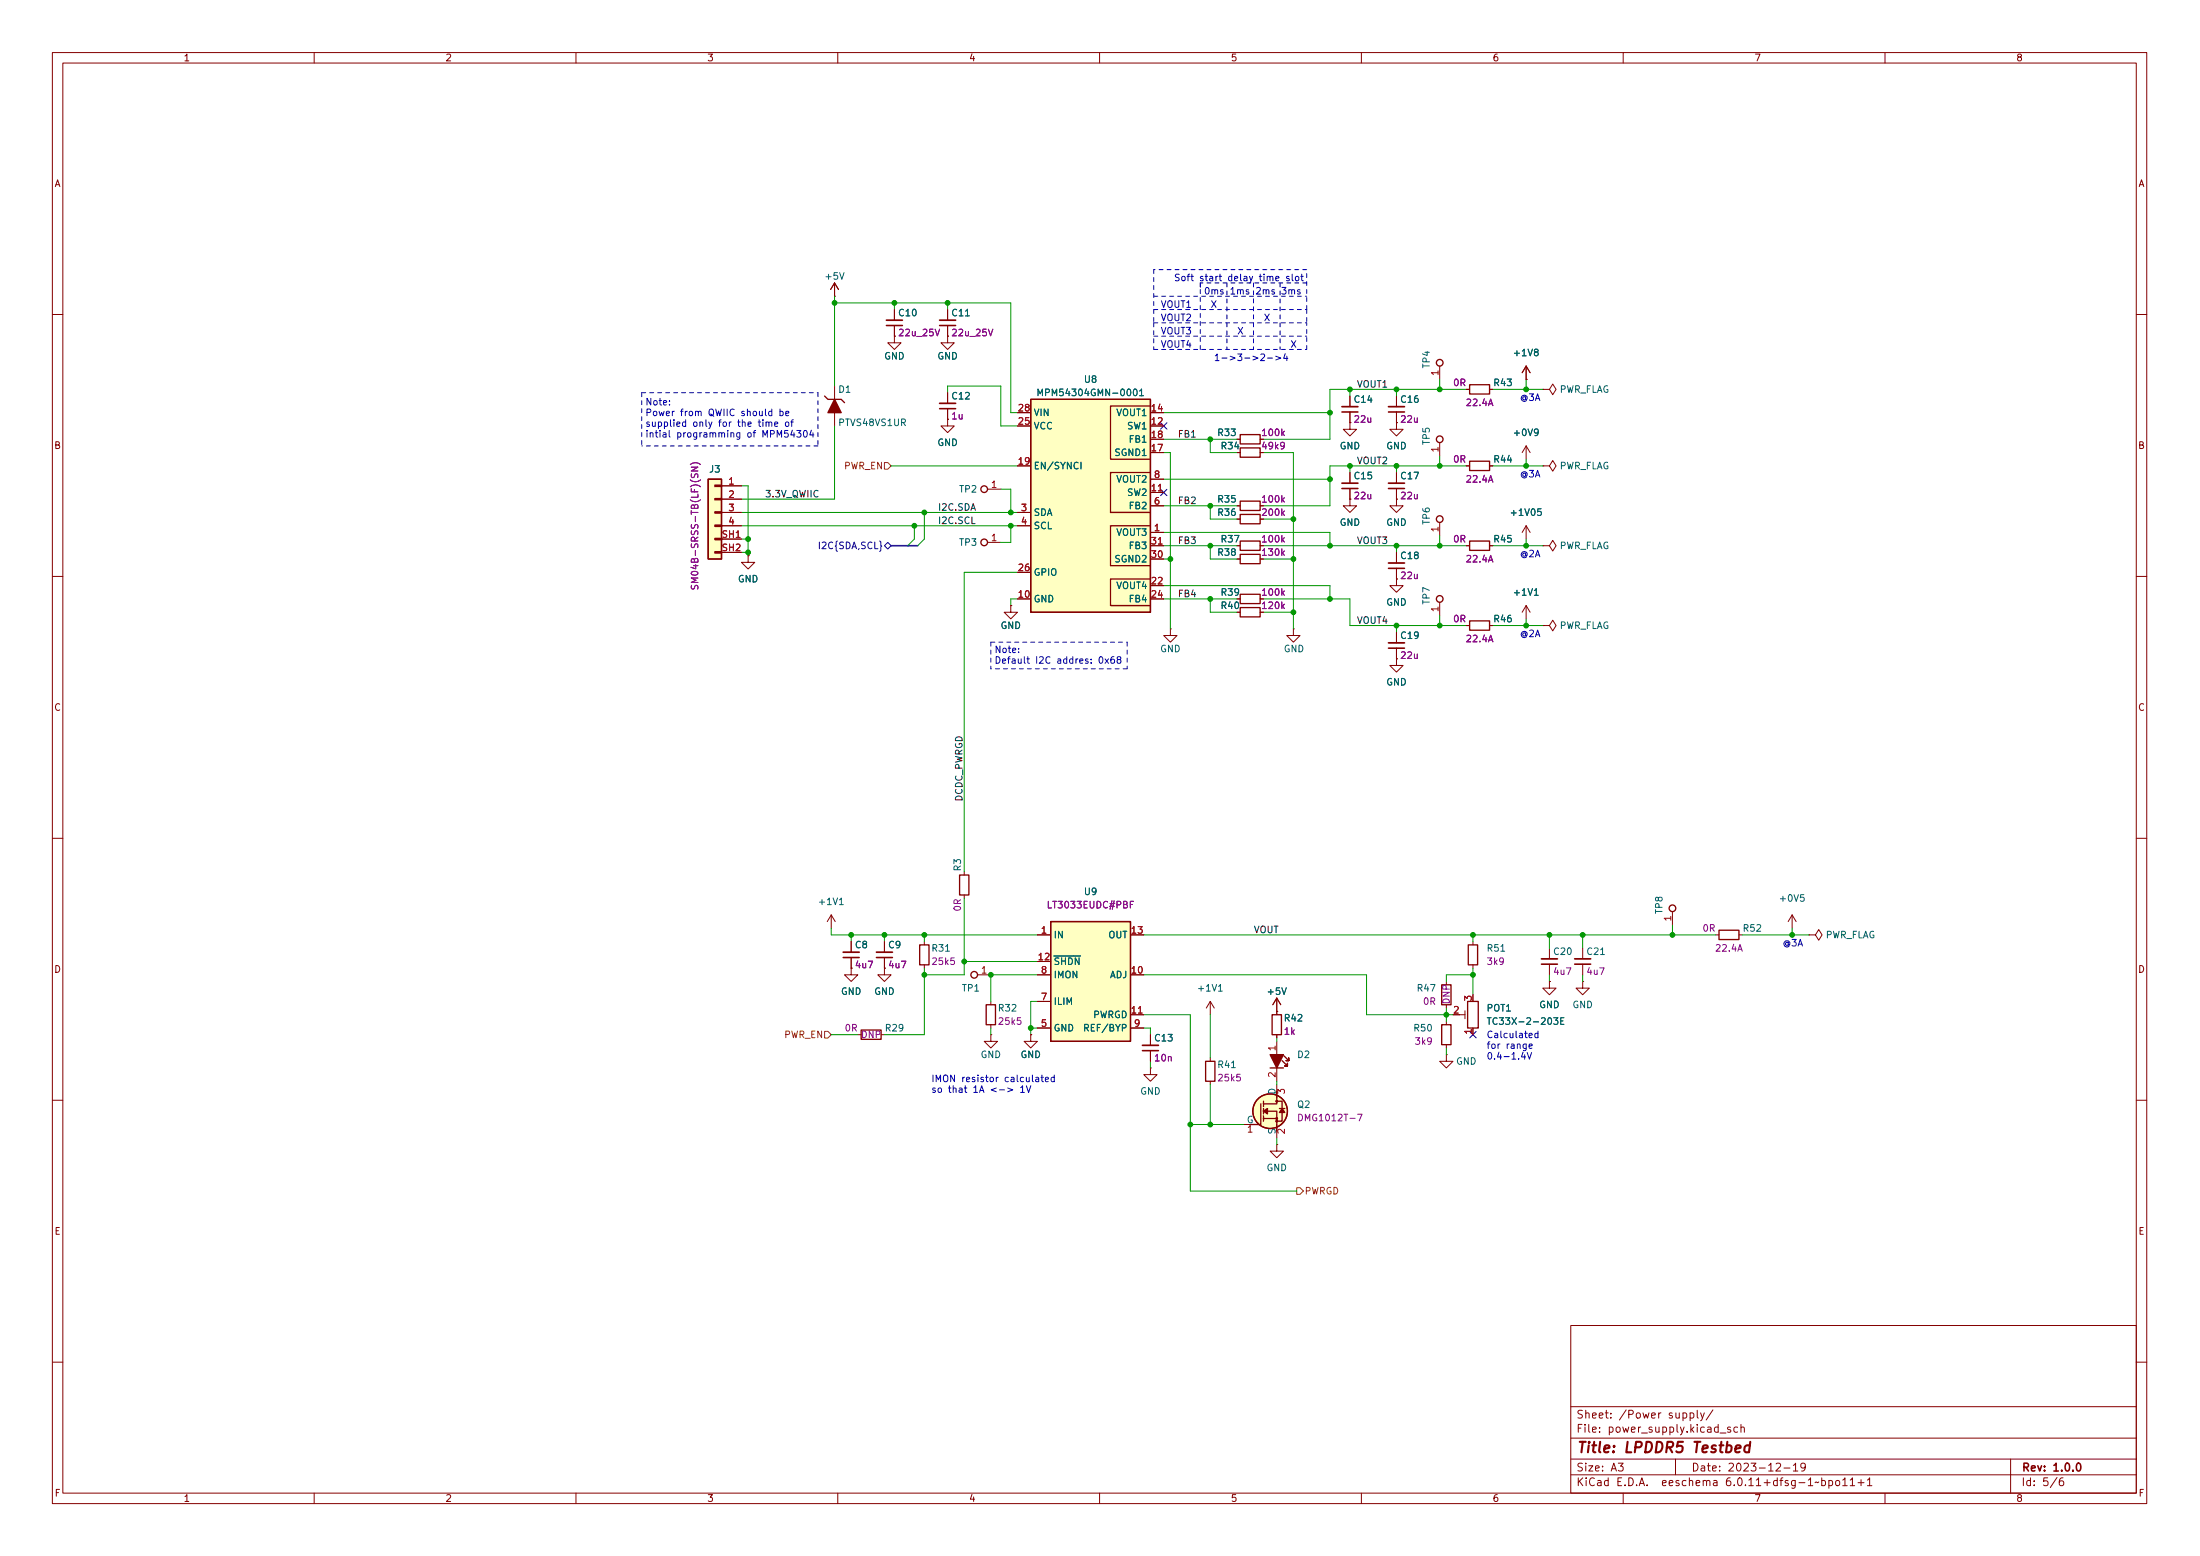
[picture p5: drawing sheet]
<svg xmlns="http://www.w3.org/2000/svg" width="420mm" height="297mm" viewBox="0 0 420 297" stroke-linecap="round" stroke-linejoin="round" font-family="sans-serif">
<g fill="none" stroke="#840000" stroke-width=".19">
<path d="M10 10h400v277h-400zM12 12h396v273h-396zM60 10v2M110 10v2M160 10v2M210 10v2M260 10v2M310 10v2M360 10v2M159.4 56.6h.1M159.4 54v2.6M159.4 54l-.8 1.3"/>
<path d="M159.4 54l.7 1.3M170.8 59.1v2M181 59.1v2M10 60h2M159.4 73.7v2.5M159.4 78.8v2.5M170.8 64.2v1.2h1.3l-1.3 1.3-1.3-1.3h1.3M170.8 64.2h.1M170.8 62.1v2.1M181 64.2v1.2h1.2l-1.2 1.3-1.3-1.3h1.3M181 64.2h.1M181 62.1v2.1"/>
<path d="M181 75v2M181 78v2M194.3 78.8h2.5M219.7 78.8h2.5M257.8 75.6v2M257.8 78.6v2.1M266.7 75.6v2M266.7 78.6v2.1M275 69.9v2.5M280 74.3h.7M284.5 74.3h.6M291.5 72.4h.1"/>
<path d="M291.5 69.9v2.5M291.5 69.9l-.8 1.3M291.5 69.9l.7 1.3M294.6 74.3h1.3l.6-1 .7 1-.7 1-.6-1M294.6 74.3h.1M408 60h2M137.8 92.7h3.8M137.8 95.3h3.8M137.8 97.8h3.8M181 80v1.3h1.2l-1.2 1.3-1.3-1.3h1.3M181 80h.1M188.6 93.4h2.5"/>
<path d="M194.3 97.8h2.5M194.3 88.9h2.5M194.3 81.3h2.5M219.7 86.4h2.5M219.7 83.9h2.5M219.7 96.6h2.5M219.7 94h2.5M219.7 81.3h2.5M219.7 91.5h2.5M236.2 99.1h.7M236.2 86.4h.7M236.2 83.9h.7"/>
<path d="M236.2 96.6h.7M257.8 80.7v1.3h1.3l-1.3 1.2-1.3-1.2h1.3M257.8 80.7h.1M257.8 95.3v1.3h1.3l-1.3 1.2-1.3-1.2h1.3M257.8 95.3h.1M257.8 90.2v2M257.8 93.3v2M266.7 95.3v1.3h1.3l-1.3 1.2-1.3-1.2h1.3M266.7 95.3h.1M266.7 80.7v1.3h1.3l-1.3 1.2-1.3-1.2h1.3M266.7 80.7h.1M266.7 90.2v2"/>
<path d="M266.7 93.3v2M275 84.5v2.5M275 99.7v2.6M280 88.9h.7M284.5 88.9h.6M291.5 85.1v2.6M291.5 85.1l-.8 1.3M291.5 85.1l.7 1.3M294.6 88.9h1.3l.6-1 .7 1-.7 1.1-.6-1.1M294.6 88.9h.1M10 110h2M137.8 100.4h3.8"/>
<path d="M137.8 102.9h3.8M137.8 105.4h3.8M142.9 106.1v1.3h1.2l-1.2 1.2-1.3-1.2h1.3M142.9 106.1h.1M188.6 103.5h2.5M193 115.6v1.3h1.3l-1.3 1.2-1.2-1.2h1.2M193 115.6h.1M194.3 100.4h2.5M194.3 114.3h2.5M194.3 109.3h2.5M219.7 104.2h2.5M219.7 106.7h2.5"/>
<path d="M219.7 101.6h2.5M219.7 114.3h2.5M219.7 111.8h2.5M236.2 104.2h.7M236.2 106.7h.7M236.2 116.9h.7M236.2 114.3h.7M266.7 110.5v1.3h1.3l-1.3 1.3-1.3-1.3h1.3M266.7 110.5h.1M266.7 105.4v2.1M266.7 108.5v2M275 115v2.5"/>
<path d="M280 104.2h.7M280 119.4h.7M284.5 104.2h.6M284.5 119.4h.6M291.5 100.4l-.8 1.2M291.5 100.4v2.5M291.5 115.6v2.5M291.5 100.4l.7 1.2M291.5 115.6l-.8 1.3M291.5 115.6l.7 1.3M294.6 104.2h1.3l.6-1 .7 1-.7 1-.6-1M294.6 104.2h.1"/>
<path d="M294.6 119.4h1.3l.6-1 .7 1-.7 1-.6-1M294.6 119.4h.1M408 110h2M223.5 120.1v1.2h1.3l-1.3 1.3-1.3-1.3h1.3M223.5 120.1h.1M247 120.1v1.2h1.3l-1.3 1.3-1.3-1.3h1.3M247 120.1h.1M266.7 125.8v1.2h1.3l-1.3 1.3-1.3-1.3h1.3M266.7 125.8h.1M266.7 120.7v2M266.7 123.7v2.1M10 160h2"/>
<path d="M158.7 174.7l-.7 1.2M158.7 174.7v2.5M158.7 174.7l.8 1.2M162.6 179.7v2.1M168.9 179.7v2.1M176.5 179.7v.7M184.1 166.4v.6M184.1 170.9v.6M198.1 178.5h2.6M215.9 178.5h2.5M281.3 179.7v.7M319.4 174v2.6"/>
<path d="M327.7 178.5h.6M332.1 178.5h.6M342.3 174.7l-.8 1.2M342.3 174.7v2.5M342.3 174.7l.7 1.2M345.4 178.5h1.3l.6-1 .7 1-.7 1-.6-1M345.4 178.5h.1M408 160h2M162.6 184.8v1.3h1.2l-1.2 1.3-1.3-1.3h1.3M162.6 184.8h.1M162.6 182.8v2M163.8 197.5h.7"/>
<path d="M168.3 197.5h.6M168.9 184.8v1.3h1.3l-1.3 1.3-1.3-1.3h1.3M168.9 184.8h.1M168.9 182.8v2M176.5 184.2v.6M186.7 186.1h2.5M189.2 197.5v1.3h1.3l-1.3 1.3-1.2-1.3h1.2M189.2 197.5h.1M189.2 191.2v.6M189.2 195.6v.7M196.8 197.5v1.3h1.3l-1.3 1.3-1.2-1.3h1.2M196.8 197.5h.1"/>
<path d="M198.1 186.1h2.6M198.1 183.6h2.6M198.1 196.3h2.6M198.1 191.2h2.6M215.9 186.1h2.5M215.9 193.7h2.5M215.9 196.3h2.5M219.7 197.5v2.1M231.1 191.2l-.7 1.2M231.1 191.2v2.5M231.1 191.2l.8 1.2M243.8 193.1h.1"/>
<path d="M243.8 190.5v3.2M243.8 197.5v.7M243.8 198.8v2.5M243.8 190.5l-.7 1.3M243.8 190.5l.8 1.3M276.2 187.4v.6M276.2 191.8v.6M276.2 195v.6M276.2 199.4v.7M278.8 193.7h1M279.8 192.9v1.6M281.3 184.2v.6"/>
<path d="M281.3 196.3v1.2M295.9 187.4v1.2h1.3l-1.3 1.3-1.3-1.3h1.3M295.9 187.4h.1M295.9 181v2M295.9 184.1v2M302.3 187.4v1.2h1.2l-1.2 1.3-1.3-1.3h1.3M302.3 187.4h.1M302.3 181v2M302.3 184.1v2M10 210h2M219.7 203.9v1.2h1.3l-1.3 1.3-1.3-1.3h1.3M219.7 203.9h.1"/>
<path d="M219.7 200.6v2M231.1 202v.6M231.1 206.4v.6M237.5 214.7h2.5M243.8 218.5v1.2h1.3l-1.3 1.3-1.2-1.3h1.2M243.8 218.5h.1M243.8 203.9v2.5M243.8 207v2.6M243.8 214.7v2.5M276.2 201.3v1.3h1.3l-1.3 1.3-1.2-1.3h1.2M276.2 201.3h.1M408 210h2"/>
<path d="M300 253h108v32h-108zM10 260h2M300 278.5h108M300 274.5h108M300 268.5h108M305.5 273.3v.1M305.5 272.5v.1M307.6 270.6v.1M307.6 269.8v.1M316.8 269.7v1M317.2 269.7l-.3 .1-.1 .2M320 278.5v3"/>
<path d="M327.1 269.1l-1.2 2M331.9 272.5l-.5-.1-.3 .3 .2 .6h.6M332.5 272.6l.2-.2 .4 .1v.9M332.5 271.9v1.5M342.5 279.7l.4-.4v1.5M344.8 280l-.3 .2h-.3l-.3-.2 .2-.6 .4-.1 .2 .2a.99 .99 0 0 1-.3 1.3h-.3M384 278.5v6.5M408 260h2M60 285v2M110 285v2M160 285v2M210 285v2"/>
<path d="M260 285v2M300 281.5h108M310 285v2M327.3 282.7h.6v.9M327.9 283h-.5a.29 .29 0 0 0-.2 .3 .29 .29 0 0 0 .2 .3l.5-.1M340.7 280.2h1.2M342.5 280.8h.9M351.9 283.6h.9M353.4 282.5l.4-.4v1.5M353.4 283.6h.8M354.9 283h1.1M355.4 282.5v1.1"/>
<path d="M356.6 282.5l.5-.4v1.5M356.6 283.6h.9M360 285v2M394 282.1a.6 .6 0 0 0-.7 .7v.5l.1 .2 .4 .1 .3-.1v-.5l-.1-.2-.4-.1-.3 .3"/>
</g>
<g fill="none" stroke="#840000" stroke-width=".3">
<path d="M169.3 62.1h3M179.5 62.1h3M179.5 78h3M256.3 78.6h3M265.2 78.6h3M256.3 93.3h3M265.2 93.3h3M265.2 108.5h3M265.2 123.7h3M161 182.8h3.1M167.4 182.8h3M294.4 184.1h3"/>
<path d="M300.7 184.1h3.1M218.2 200.6h3M396.8 279.4l.1-.1a.8 .8 0 0 1 .5 .8 .8 .8 0 0 1-.5 .7 1 1 0 0 1-.1-1.4z"/>
</g>
<g fill="none" stroke="#840000" stroke-width=".25">
<path d="M157.5 75.6l.6 .6h2.6l.6 .7M196.8 76.2h22.9v40.7h-22.9zM196.8 75h.1M219.7 77.5h-7.6v10.2h7.6M280.7 73.4h3.8v1.8h-3.8zM135.3 91.5h2.5v15.2h-2.5zM136.5 97.7h1.3v.3h-1.3zM136.5 95.2h1.3v.2h-1.3zM136.5 92.6h1.3v.3h-1.3zM219.7 90.2h-7.6v7.6h7.6M236.9 98.2h3.8v1.8h-3.8zM236.9 85.5h3.8v1.8h-3.8z"/>
<path d="M236.9 83h3.8v1.7h-3.8zM236.9 95.7h3.8v1.7h-3.8zM280.7 88h3.8v1.8h-3.8zM136.5 105.3h1.3v.3h-1.3zM136.5 102.8h1.3v.2h-1.3zM136.5 100.2h1.3v.3h-1.3zM219.7 110.5h-7.6v5.1h7.6M219.7 100.4h-7.6v7.6h7.6M236.9 105.8h3.8v1.8h-3.8zM236.9 103.3h3.8v1.8h-3.8zM236.9 116h3.8v1.8h-3.8zM236.9 113.4h3.8v1.8h-3.8z"/>
<path d="M280.7 103.3h3.8v1.8h-3.8zM280.7 118.5h3.8v1.8h-3.8zM183.3 167h1.7v3.9h-1.7zM200.7 175.9h15.2v22.9h-15.2zM328.3 177.6h3.8v1.8h-3.8zM164.5 196.6h3.8v1.8h-3.8zM175.6 180.4h1.8v3.8h-1.8zM188.3 191.8h1.8v3.8h-1.8zM243 193.7h1.7v3.8h-1.7zM275.3 188h1.8v3.8h-1.8zM275.3 195.6h1.8v3.8h-1.8zM280.3 191.2h2v5.1h-2z"/>
<path d="M280.4 180.4h1.8v3.8h-1.8zM230.3 202.6h1.7v3.8h-1.7zM240.8 210.7v4h-2M241.3 212.1h2.5v3.8M241.3 210.2v1M241.3 211.6v1M241.3 213v1M241.3 213.5h2.5M242.6 203.9h2.5M243.7 210.2h1.2v3.8h-1.2M243.8 208.3v2.4h-2.5M244.3 211.6h1.1"/>
<path d="M244.9 202.5l1 1v-.5v.5h-.5h.5M245.2 201.6l.9 .9v-.5v.5h-.5h.5"/>
<circle cx="275" cy="69.3" r=".63"/>
<circle cx="188" cy="93.4" r=".63"/>
<circle cx="275" cy="99.1" r=".63"/>
<circle cx="275" cy="83.9" r=".63"/>
<circle cx="188" cy="103.5" r=".63"/>
<circle cx="275" cy="114.3" r=".63"/>
<circle cx="319.4" cy="173.4" r=".63"/>
<circle cx="186.1" cy="186.1" r=".63"/>
<circle cx="242.6" cy="212.1" r="3.3"/>
<circle cx="243.8" cy="214" r=".13"/>
<circle cx="243.8" cy="213.5" r=".13"/>
<circle cx="243.8" cy="210.2" r=".13"/>
</g>
<g fill="none" stroke="#006464" stroke-width=".19">
<path d="M160.4 52l.4 1.3 .4-1.3M184.4 60.3h.7M215.4 74.4l.1-.1a.68 .68 0 0 1 .5 .6 .68 .68 0 0 1-.5 .6l-.3-.4zM216.6 74.4l.1-.1a.68 .68 0 0 1 .5 .6 .68 .68 0 0 1-.5 .6l-.3-.4zM217.7 74.6l.3-.3v1.2M217.7 75.5h.7M293.3 67.2l-.3-.2 .1-.2 .2-.1h.3l.1 .4-.5 .2-.2 .1v.3l.3 .2h.3l.2-.2-.1-.4-.2-.1M206.4 88.2v1.3M293.8 82.4l-.3 .3h-.2l-.3-.3v-.3l.3-.2 .3 .1 .2 .1a.84 .84 0 0 1-.4 1.1h-.2M294.3 97.1h-.6l-.1 .6 .2-.1 .4 .1 .2 .2-.1 .4-.2 .1-.5-.1M293 112.7l.4-.3v1.2M293 113.6h.8"/>
<path d="M160.3 171.8l.4-.4v1.3M160.3 172.7h.7M344.5 170.8h-.6l-.1 .6 .2-.1h.4l.2 .2-.1 .4-.2 .2-.5-.2M180.6 181.6h.7M201.2 182.5h5.2M214.3 196.2h.7l.1-.2-.1-.3-.7-.1v1.2M232.7 188.3l.4-.4v1.3M232.7 189.2h.7M244.8 188.6l.4 1.2 .5-1.2M286.6 181.6h.8M295.7 194.4l.2-.1a.68 .68 0 0 1 .4 .6 .68 .68 0 0 1-.4 .7l-.3-.5zM296.7 194.3h.8l-.4 .5 .4 .1v.5l-.2 .2-.6-.2"/>
<path d="M298.1 194.9h.4M298.7 194.3h-.6v1.3h.6M305.7 182.2h.7M235.2 203.8h.7"/>
</g>
<g fill="none" stroke="#840084" stroke-width=".19">
<path d="M178.6 62.8l.4 1.3 .4-1.3M188.8 62.8l.4 1.3 .4-1.3M284.3 77.4l.4-1.2 .4 1.2M131.8 88.7a1.46 1.46 0 0 1 2 0M132 89.2h1.3l-1.3 .7h1.3M132.1 90.4l-.1 .5 .1 .2h.4l.2-.5 .3-.2 .3 .3-.1 .5M244.9 97.9l.4 .5M244.9 82.7l.4 .5M244.9 95.4l.4 .5M245.3 85l-.3 .2h-.3l-.1-.2v-.3l.2-.3h.2l.3 .3a.84 .84 0 0 1-.4 1h-.2M245.3 97.6l-.5 .4M245.3 82.3l-.5 .5"/>
<path d="M245.3 95l-.5 .5M284.3 92.1l.4-1.3 .4 1.3M244.9 105.5l.4 .5M244.9 103l.4 .5M244.9 115.7l.4 .5M244.9 113.2l.4 .4M245.3 105.2l-.5 .5M245.3 102.6l-.5 .5M245.3 115.3l-.5 .5M245.3 112.8l-.5 .5M284.3 107.3l.4-1.3 .4 1.3M284.3 122.5l.4-1.2 .4 1.2"/>
<path d="M215.9 172.7h.4M216.5 172.1h-.6v1.2M182.2 182.9h-.6v.6l.1-.2 .5 .1 .1 .2-.1 .4-.2 .1-.4-.1M194.9 194.3h-.6v.6l.1-.1h.5l.1 .2-.1 .4-.2 .2-.4-.2M331.9 181.6l.4-1.3 .4 1.3M236.8 205.1h-.6v.6l.2-.1h.4l.1 .2-.1 .4-.1 .2-.5-.2M259.3 212.7h.8l-.5 1.3"/>
</g>
<g fill="#ffffc2" stroke="#ffffc2" stroke-width=".19">
<path d="M243.8 190.5l-.7 1.3z"/>
<path d="M243.8 190.5v2.6z"/>
<path d="M243.8 190.5l.8 1.3z"/>
<path d="M241.3 213.5v.5z"/>
<path d="M241.3 213v.5z"/>
<path d="M241.3 212.1v.5z"/>
<path d="M241.3 211.6v.5z"/>
<path d="M241.3 210.2v1z"/>
<path d="M241.3 213.5h2.5z"/>
<path d="M244.3 211.6h1.1z"/>
<path d="M136.5 105.3h1.3v.3h-1.3z"/>
<path d="M136.5 102.8h1.3v.2h-1.3z"/>
<path d="M136.5 100.2h1.3v.3h-1.3z"/>
<path d="M136.5 97.7h1.3v.3h-1.3z"/>
<path d="M136.5 95.2h1.3v.2h-1.3z"/>
<path d="M136.5 92.6h1.3v.3h-1.3z"/>
<path d="M135.3 91.5h2.5v15.2h-2.5z"/>
<path d="M159.4 54l-.8 1.3z"/>
<path d="M159.4 54v2.6z"/>
<path d="M159.4 54l.7 1.3z"/>
<path d="M291.5 69.9l-.8 1.3z"/>
<path d="M291.5 69.9v2.5z"/>
<path d="M291.5 69.9l.7 1.3z"/>
<path d="M200.7 175.9h15.2v22.9h-15.2z"/>
<path d="M212.1 110.5h7.6v5.1h-7.6z"/>
<path d="M212.1 100.4h7.6v7.6h-7.6z"/>
<path d="M212.1 90.2h7.6v7.6h-7.6z"/>
<path d="M212.1 77.5h7.6v10.2h-7.6z"/>
<path d="M196.8 76.2h22.9v40.7h-22.9z"/>
<circle cx="242.6" cy="212.1" r="3.3"/>
<circle cx="243.8" cy="214" r=".13"/>
<circle cx="243.8" cy="213.5" r=".13"/>
<circle cx="243.8" cy="210.2" r=".13"/>
</g>
<g fill="none" stroke="#840000" stroke-width=".33">
<path d="M169.3 61.1h3M179.5 61.1h3M179.5 77h3M256.3 77.6h3M265.2 77.6h3M256.3 92.2h3M265.2 92.2h3M265.2 107.5h3M265.2 122.7h3M161 181.8h3.1M167.4 181.8h3M218.2 199.6h3"/>
<path d="M294.4 183h3M300.7 183h3.1"/>
</g>
<g fill="#840000" stroke="#840000" stroke-width=".25">
<path d="M241.3 212.1l.8-.5v1z"/>
<path d="M244.9 211.6l.5 .8h-1.1z"/>
<path d="M242.6 201.3h2.5l-1.3 2.6z"/>
<path d="M159.4 76.2l1.3 2.6h-2.6z"/>
</g>
<path d="M221.2 93.7h.7M221.2 103.9h.7M217.4 193.4h.7M238.4 215.2l.4-.3v1.2M244 208.7v-.7l.5 .4 .1-.4h.6l.1 .2-.1 .5M245.3 215.6v.8l-.9-.8-.4 .2 .2 .5" fill="none" stroke="#a90000" stroke-width=".19"/>
<path d="M168.9 88.3h.6l.7 .6-.7 .7h-.6zM157.5 196.9h.6l.6 .6-.6 .7h-.6zM247.6 226.7h.7l.6 .7-.6 .6h-.7z" fill="none" stroke="#725600" stroke-width=".19"/>
<path d="M221.6 80.7l1.3 1.2M221.6 93.4l1.3 1.2M222.9 80.7l-1.3 1.2M222.9 93.4l-1.3 1.2M168 103.3l.2 .2v.6l.2 .2-.2 .1v.7l-.2 .1M168.9 104.2l.6-.7 .7 .7-.7 .6zM280.7 196.9l1.2 1.2M281.9 196.9l-1.2 1.2" fill="none" stroke="#000084" stroke-width=".19"/>
<g fill="none" stroke="#0000c2" stroke-width=".19">
<path d="M227.4 52.8h.5M227.6 52.3v1.1l.3 .2M232.8 52.8h.5M233 52.3v1.1l.3 .2M127.9 77.2v.1M127.9 76.5v.1M240.8 67.7l.5-.1 .2 .3-.8 .9h.8M242.1 68.4h.9M243.6 68l1 .4-1 .3M245.5 67.5l-.3 .9h.7M245.8 68v.8M127.8 82.2v1.1l.2 .1"/>
<path d="M130.9 80.6h-.3l-.3 .2 .2 .5h.4M130.9 80.1v1.3M141.3 82.6v1l-.3 .3-.3-.1M141.3 82.7l-.4-.1-.2 .2 .1 .6h.5M155 82.1l-.3 .9h.7M194.5 124.5v.1M194.5 123.8v.1M196.1 125.8h.5M196.3 125.4v1l.3 .2M208.4 126.5v.1M208.4 125.8v.2M293.7 197.3h-.3l-.3 .2 .1 .5h.5"/>
<path d="M293.7 196.8v1.3M184.2 207.7h.4M184.3 207.3v1.1l.3 .1M190.3 205.7v.8M190.6 205.7l-.3 .2M192.5 207.7l.9 .4-.9 .3M201.3 205.7h-.3l-.3 .2 .2 .5h.4M201.3 205.2v1.3M290.9 200.9l-.3 .9h.8M291.2 201.3v.9M291.7 200.9l.4 1.3 .4-1.3"/>
</g>
<g fill="none" stroke="#0000c2" stroke-width=".19" stroke-dasharray=".8 .8">
<path d="M220.3 56.6h29.3M220.3 59.1h29.3M220.3 51.5v10.1M229.2 54v1.3M229.2 55.3v11.4M234.3 54v12.7M239.4 54v12.7M244.5 54v12.7M249.6 51.5h-29.3M249.6 54h-20.4M249.6 59.1v-7.6M249.6 59.1v2.5"/>
<path d="M122.6 75h33.6M122.6 75v10.1M156.2 75v10.1M220.3 66.7h29.3M220.3 64.2h29.3M220.3 61.6v5.1M220.3 61.6h29.3M249.6 66.7v-5.1M156.2 85.1h-33.6M189.2 122.6v5.1M189.2 122.6h26.1M215.3 122.6v5.1"/>
<path d="M215.3 127.7h-26.1"/>
</g>
<path d="M170.2 104.2h5.1" fill="none" stroke="#000084" stroke-width=".3"/>
<g fill="none" stroke="#009600" stroke-width=".19">
<path d="M159.4 57.8h33.6v21h1.3M159.4 56.6v17.1M170.8 57.8v1.3M181 57.8v1.3M181 75v-1.3h10.1v7.6h3.2M222.2 78.8h31.8M257.8 74.3v1.3M266.7 74.3v1.3M275 72.4v1.9M280 74.3h-26v9.6h-12.7M285.1 74.3h9.5M291.5 72.4v1.9"/>
<path d="M141.6 97.8h52.7M141.6 92.7h1.3v13.4M159.4 81.3v14h-17.8M170.2 88.9h24.1M176.5 97.8v5.1l-1.2 1.3M191.1 93.4h1.9v4.4M222.2 86.4h1.3v33.7M222.2 83.9h14M222.2 96.6h14M222.2 91.5h31.8M231.1 83.9v2.5h5.1M231.1 96.6v2.5h5.1"/>
<path d="M241.3 86.4h5.7v33.7M241.3 99.1h5.7M257.8 88.9v1.3M266.7 88.9v1.3M275 87v1.9M280 88.9h-26v7.7h-12.7M285.1 88.9h9.5M291.5 87.7v1.2M141.6 100.4h52.7M141.6 102.9h1.3M141.6 105.4h1.3M174.6 100.4v2.5l-1.2 1.3"/>
<path d="M193 100.4v3.1h-1.9M194.3 109.3h-10.2v57.1M194.3 114.3h-1.3v1.3M222.2 104.2h14M222.2 101.6h31.8v2.6M222.2 111.8h31.8v2.5M222.2 114.3h14M222.2 106.7h1.3M231.1 104.2v2.5h5.1M231.1 114.3v2.6h5.1M241.3 104.2h38.7M241.3 114.3h16.5v5.1h22.2"/>
<path d="M241.3 116.9h5.7M241.3 106.7h5.7M266.7 104.2v1.2M266.7 119.4v1.3M275 102.3v1.9M275 117.5v1.9M285.1 104.2h9.5M285.1 119.4h9.5M291.5 102.9v1.3M291.5 118.1v1.3M158.7 177.2v1.3h39.4M162.6 178.5v1.2"/>
<path d="M168.9 178.5v1.2M176.5 178.5v1.2M184.1 171.5v14.6h-7.6M218.4 178.5h109.3M281.3 178.5v1.2M295.9 178.5v2.5M302.3 178.5v2.5M319.4 176.6v1.9M332.7 178.5h12.7M342.3 177.2v1.3M158.7 197.5h5.1M176.5 184.8v12.7h-7.6"/>
<path d="M184.1 183.6h14M189.2 196.3v1.2M196.8 196.3h1.3M198.1 191.2h-1.3v6.3M198.1 186.1h-8.9v5.1M218.4 196.3h1.3v1.2M218.4 193.7h8.9v33.7h20.3M218.4 186.1h42.6v7.6h16.5M231.1 193.7v8.3M243.8 198.2v.6M276.2 192.4v2.6M281.3 186.1h-5.1v1.3"/>
<path d="M281.3 184.8v5.1M295.9 186.1v1.3M302.3 186.1v1.3M219.7 202.6v1.3M227.3 214.7h10.2M231.1 207v7.7M243.8 206.4v.6M243.8 217.2v1.3M276.2 200.1v1.2"/>
</g>
<g fill="#009600" stroke="#009600" stroke-width=".19">
<circle cx="275" cy="88.9" r=".46"/>
<circle cx="275" cy="104.2" r=".46"/>
<circle cx="266.7" cy="104.2" r=".46"/>
<circle cx="275" cy="74.3" r=".46"/>
<circle cx="266.7" cy="88.9" r=".46"/>
<circle cx="231.1" cy="83.9" r=".46"/>
<circle cx="231.1" cy="96.6" r=".46"/>
<circle cx="193" cy="100.4" r=".46"/>
<circle cx="193" cy="97.8" r=".46"/>
<circle cx="257.8" cy="74.3" r=".46"/>
<circle cx="266.7" cy="74.3" r=".46"/>
<circle cx="257.8" cy="88.9" r=".46"/>
<circle cx="254" cy="91.5" r=".46"/>
<circle cx="254" cy="78.8" r=".46"/>
<circle cx="247" cy="99.1" r=".46"/>
<circle cx="181" cy="57.8" r=".46"/>
<circle cx="176.5" cy="97.8" r=".46"/>
<circle cx="174.6" cy="100.4" r=".46"/>
<circle cx="142.9" cy="105.4" r=".46"/>
<circle cx="159.4" cy="57.8" r=".46"/>
<circle cx="170.8" cy="57.8" r=".46"/>
<circle cx="142.9" cy="102.9" r=".46"/>
<circle cx="291.5" cy="88.9" r=".46"/>
<circle cx="291.5" cy="74.3" r=".46"/>
<circle cx="291.5" cy="104.2" r=".46"/>
<circle cx="231.1" cy="114.3" r=".46"/>
<circle cx="231.1" cy="104.2" r=".46"/>
<circle cx="223.5" cy="106.7" r=".46"/>
<circle cx="281.3" cy="178.5" r=".46"/>
<circle cx="281.3" cy="186.1" r=".46"/>
<circle cx="276.2" cy="193.7" r=".46"/>
<circle cx="231.1" cy="214.7" r=".46"/>
<circle cx="196.8" cy="196.3" r=".46"/>
<circle cx="162.6" cy="178.5" r=".46"/>
<circle cx="176.5" cy="178.5" r=".46"/>
<circle cx="184.1" cy="183.6" r=".46"/>
<circle cx="189.2" cy="186.1" r=".46"/>
<circle cx="168.9" cy="178.5" r=".46"/>
<circle cx="176.5" cy="186.1" r=".46"/>
<circle cx="254" cy="104.2" r=".46"/>
<circle cx="247" cy="106.7" r=".46"/>
<circle cx="247" cy="116.9" r=".46"/>
<circle cx="227.3" cy="214.7" r=".46"/>
<circle cx="254" cy="114.3" r=".46"/>
<circle cx="319.4" cy="178.5" r=".46"/>
<circle cx="295.9" cy="178.5" r=".46"/>
<circle cx="302.3" cy="178.5" r=".46"/>
<circle cx="275" cy="119.4" r=".46"/>
<circle cx="342.3" cy="178.5" r=".46"/>
<circle cx="291.5" cy="119.4" r=".46"/>
<circle cx="266.7" cy="119.4" r=".46"/>
</g>
<g font-size="2.8" fill="#840000">
<text x="301" y="277.9">Title:</text>
<text x="310.2" y="277.9">LPDDR5</text>
<text x="323.7" y="277.9">Testbed</text>
</g>
<g font-size="2.1" fill="#840000">
<text x="301" y="273.9">File:</text>
<text x="301" y="271.2">Sheet:</text>
<text x="307.4" y="273.9">power_supply.kicad_sch</text>
<text x="309.2" y="271.2">/Power</text>
<text x="318.7" y="271.2">supply/</text>
<text x="301" y="281.3">Size:</text>
<text x="307.6" y="281.3">A3</text>
<text x="323" y="281.3">Date:</text>
<text x="330" y="281.3">2023-12-19</text>
<text x="386" y="281.3">Rev:</text>
<text x="392.1" y="281.3">1.0.0</text>
<text x="301" y="284.1">KiCad</text>
<text x="308.7" y="284.1">E.D.A.</text>
<text x="317.6" y="284.1">eeschema</text>
<text x="330" y="284.1">6.0.11+dfsg-1~bpo11+1</text>
<text x="386" y="284.1">Id:</text>
<text x="390.1" y="284.1">5/6</text>
</g>
<g font-size="1.8" fill="#840000">
<text x="35" y="12.1">1</text>
<text x="85" y="12.1">2</text>
<text x="135" y="12.1">3</text>
<text x="185" y="12.1">4</text>
<text x="235" y="12.1">5</text>
<text x="285" y="12.1">6</text>
<text x="335" y="12.1">7</text>
<text x="385" y="12.1">8</text>
<text x="10.4" y="36.1">A</text>
<text x="408.4" y="36.1">A</text>
<text x="240.8" y="83.6">100k</text>
<text x="10.3" y="86.1">B</text>
<text x="240.8" y="86.1">49k9</text>
<text x="408.3" y="86.1">B</text>
<text x="240.8" y="98.8">200k</text>
<text x="240.8" y="96.3">100k</text>
<text x="240.8" y="106.5">130k</text>
<text x="240.8" y="103.9">100k</text>
<text x="240.8" y="116.6">120k</text>
<text x="240.8" y="114.1">100k</text>
<text x="10.3" y="136.1">C</text>
<text x="408.3" y="136.1">C</text>
<text x="10.3" y="186.1">D</text>
<text x="408.3" y="186.1">D</text>
<text x="10.3" y="236.1">E</text>
<text x="408.3" y="236.1">E</text>
<text x="10.4" y="286.1">F</text>
<text x="35" y="287.1">1</text>
<text x="85" y="287.1">2</text>
<text x="135" y="287.1">3</text>
<text x="185" y="287.1">4</text>
<text x="235" y="287.1">5</text>
<text x="285" y="287.1">6</text>
<text x="335" y="287.1">7</text>
<text x="385" y="287.1">8</text>
<text x="408.4" y="286.1">F</text>
</g>
<g font-size="1.8" fill="#006464">
<text x="157.4" y="53.8">+5V</text>
<text x="171.4" y="60.7">C10</text>
<text x="181.6" y="60.7">C11</text>
<text x="168.8" y="69">GND</text>
<text x="179" y="69">GND</text>
<text x="273.4" y="70.4" transform="rotate(-90 273.4 70.4)">TP4</text>
<text x="288.8" y="68.4">+1V8</text>
<text x="160" y="75.4">D1</text>
<text x="181.6" y="76.6">C12</text>
<text x="197.9" y="76">MPM54304GMN-0001</text>
<text x="206.9" y="73.4">U8</text>
<text x="258.4" y="77.3">C14</text>
<text x="267.3" y="77.3">C16</text>
<text x="285.1" y="74.1">R43</text>
<text x="297.8" y="75.4">PWR_FLAG</text>
<text x="160" y="81.7">PTVS48VS1UR</text>
<text x="197.4" y="82.3">VCC</text>
<text x="197.4" y="79.8">VIN</text>
<text x="213.1" y="79.8">VOUT1</text>
<text x="215.2" y="82.3">SW1</text>
<text x="232.4" y="83.6">R33</text>
<text x="288.8" y="83.6">+0V9</text>
<text x="179" y="85.5">GND</text>
<text x="197.4" y="90">EN/SYNCI</text>
<text x="212.8" y="87.4">SGND1</text>
<text x="215.5" y="84.9">FB1</text>
<text x="233" y="86.1">R34</text>
<text x="255.8" y="86.1">GND</text>
<text x="264.7" y="86.1">GND</text>
<text x="273.4" y="85" transform="rotate(-90 273.4 85)">TP5</text>
<text x="285.1" y="88.7">R44</text>
<text x="297.8" y="90">PWR_FLAG</text>
<text x="135.4" y="90.6">J3</text>
<text x="183.1" y="94.4">TP2</text>
<text x="213.1" y="92.5">VOUT2</text>
<text x="215.2" y="95">SW2</text>
<text x="258.4" y="91.9">C15</text>
<text x="267.3" y="91.9">C17</text>
<text x="197.4" y="98.8">SDA</text>
<text x="197.4" y="101.4">SCL</text>
<text x="215.5" y="97.6">FB2</text>
<text x="232.4" y="98.8">R36</text>
<text x="232.4" y="96.3">R35</text>
<text x="255.8" y="100.8">GND</text>
<text x="264.7" y="100.8">GND</text>
<text x="273.4" y="100.3" transform="rotate(-90 273.4 100.3)">TP6</text>
<text x="288.2" y="98.8">+1V05</text>
<text x="183.1" y="104.6">TP3</text>
<text x="212.8" y="107.7">SGND2</text>
<text x="213.1" y="102.7">VOUT3</text>
<text x="215.5" y="105.2">FB3</text>
<text x="232.4" y="106.5">R38</text>
<text x="233" y="103.9">R37</text>
<text x="267.3" y="107.1">C18</text>
<text x="285.1" y="103.9">R45</text>
<text x="297.8" y="105.2">PWR_FLAG</text>
<text x="140.9" y="111.5">GND</text>
<text x="197.4" y="110.3">GPIO</text>
<text x="213.1" y="112.8">VOUT4</text>
<text x="197.4" y="115.4">GND</text>
<text x="215.5" y="115.4">FB4</text>
<text x="233" y="116.6">R40</text>
<text x="233" y="114.1">R39</text>
<text x="264.7" y="116">GND</text>
<text x="273.4" y="115.5" transform="rotate(-90 273.4 115.5)">TP7</text>
<text x="285.1" y="119.2">R46</text>
<text x="288.8" y="114.1">+1V1</text>
<text x="191" y="120.4">GND</text>
<text x="221.5" y="124.9">GND</text>
<text x="245.1" y="124.9">GND</text>
<text x="267.3" y="122.3">C19</text>
<text x="297.8" y="120.4">PWR_FLAG</text>
<text x="264.7" y="131.2">GND</text>
<text x="183.9" y="166.4" transform="rotate(-90 183.9 166.4)">R3</text>
<text x="156.1" y="173.1">+1V1</text>
<text x="206.9" y="171.2">U9</text>
<text x="339.6" y="172.5">+0V5</text>
<text x="201.2" y="179.5">IN</text>
<text x="211.6" y="179.5">OUT</text>
<text x="317.9" y="174.6" transform="rotate(-90 317.9 174.6)">TP8</text>
<text x="332.7" y="178.2">R52</text>
<text x="348.6" y="179.5">PWR_FLAG</text>
<text x="163.2" y="181.4">C8</text>
<text x="169.5" y="181.4">C9</text>
<text x="177.8" y="182">R31</text>
<text x="201.2" y="184.6">~{SHDN}</text>
<text x="283.8" y="182">R51</text>
<text x="296.5" y="182.7">C20</text>
<text x="302.9" y="182.7">C21</text>
<text x="160.5" y="190.3">GND</text>
<text x="166.9" y="190.3">GND</text>
<text x="183.6" y="189.7">TP1</text>
<text x="201.2" y="187.1">IMON</text>
<text x="211.9" y="187.1">ADJ</text>
<text x="228.5" y="189.7">+1V1</text>
<text x="241.8" y="190.3">+5V</text>
<text x="270.5" y="189.7">R47</text>
<text x="168.9" y="197.3">R29</text>
<text x="190.5" y="193.5">R32</text>
<text x="201.2" y="197.3">GND</text>
<text x="201.2" y="192.2">ILIM</text>
<text x="206.8" y="197.3">REF/BYP</text>
<text x="208.7" y="194.7">PWRGD</text>
<text x="245.1" y="195.4">R42</text>
<text x="269.8" y="197.3">R50</text>
<text x="283.8" y="193.5">POT1</text>
<text x="283.8" y="196">TC33X-2-203E</text>
<text x="293.9" y="192.8">GND</text>
<text x="300.2" y="192.8">GND</text>
<text x="187.2" y="202.4">GND</text>
<text x="194.8" y="202.4">GND</text>
<text x="220.3" y="199.2">C13</text>
<text x="247.6" y="202.4">D2</text>
<text x="278" y="203.6">GND</text>
<text x="217.7" y="209.3">GND</text>
<text x="232.4" y="204.3">R41</text>
<text x="243.6" y="209" transform="rotate(-90 243.6 209)">D</text>
<text x="238" y="214.4">G</text>
<text x="247.6" y="211.9">Q2</text>
<text x="243.6" y="216.6" transform="rotate(-90 243.6 216.6)">S</text>
<text x="241.8" y="223.9">GND</text>
</g>
<g font-size="1.8" fill="#0000c2">
<text x="224.2" y="53.7">Soft</text>
<text x="229.1" y="53.7">start</text>
<text x="234.6" y="53.7">delay</text>
<text x="240.8" y="53.7">time</text>
<text x="246" y="53.7">slot</text>
<text x="221.6" y="58.7">VOUT1</text>
<text x="229.9" y="56.2">0ms</text>
<text x="231.1" y="58.7">X</text>
<text x="234.9" y="56.2">1ms</text>
<text x="240" y="56.2">2ms</text>
<text x="245" y="56.2">3ms</text>
<text x="221.6" y="63.8">VOUT3</text>
<text x="221.6" y="61.3">VOUT2</text>
<text x="236.2" y="63.8">X</text>
<text x="241.3" y="61.3">X</text>
<text x="221.6" y="66.4">VOUT4</text>
<text x="231.8" y="68.9">1-&gt;3-&gt;2-&gt;4</text>
<text x="246.4" y="66.4">X</text>
<text x="123.2" y="77.4">Note:</text>
<text x="290.2" y="76.5">@3A</text>
<text x="123.2" y="79.4">Power</text>
<text x="123.2" y="81.5">supplied</text>
<text x="123.2" y="83.5">intial</text>
<text x="129.2" y="83.5">programming</text>
<text x="129.9" y="79.4">from</text>
<text x="132.3" y="81.5">only</text>
<text x="135.4" y="79.4">QWIIC should</text>
<text x="137.3" y="81.5">for</text>
<text x="141.1" y="81.5">the</text>
<text x="142.8" y="83.5">of</text>
<text x="145.2" y="81.5">time</text>
<text x="145.8" y="83.5">MPM54304</text>
<text x="149.2" y="79.4">be</text>
<text x="150.4" y="81.5">of</text>
<text x="290.2" y="91.1">@3A</text>
<text x="290.2" y="106.4">@2A</text>
<text x="189.9" y="124.6">Note:</text>
<text x="290.2" y="121.6">@2A</text>
<text x="189.9" y="126.7">Default</text>
<text x="197.8" y="126.7">I2C</text>
<text x="202" y="126.7">addres:</text>
<text x="210" y="126.7">0x68</text>
<text x="340.4" y="180.7">@3A</text>
<text x="283.8" y="198.2">Calculated</text>
<text x="283.8" y="200.2">for</text>
<text x="283.8" y="202.3">0.4-1.4V</text>
<text x="287.6" y="200.2">range</text>
<text x="177.8" y="206.6">IMON resistor</text>
<text x="177.8" y="208.6">so</text>
<text x="181.1" y="208.6">that</text>
<text x="186" y="208.6">1A</text>
<text x="189.4" y="208.6">&lt;-&gt;</text>
<text x="192" y="206.6">calculated</text>
<text x="195.2" y="208.6">1V</text>
</g>
<g font-size="1.8" fill="#840084">
<text x="171.4" y="64.6">22u_25V</text>
<text x="181.6" y="64.6">22u_25V</text>
<text x="277.4" y="74.1">0R</text>
<text x="279.8" y="77.9">22.4A</text>
<text x="181.6" y="80.4">1u</text>
<text x="258.4" y="81.1">22u</text>
<text x="267.3" y="81.1">22u</text>
<text x="277.4" y="88.7">0R</text>
<text x="258.4" y="95.7">22u</text>
<text x="267.3" y="95.7">22u</text>
<text x="279.8" y="92.5">22.4A</text>
<text x="277.4" y="103.9">0R</text>
<text x="279.8" y="107.7">22.4A</text>
<text x="133.7" y="112.8" transform="rotate(-90 133.7 112.8)">SM04B-SRSS-TB(LF)(SN)</text>
<text x="267.3" y="110.9">22u</text>
<text x="277.4" y="119.2">0R</text>
<text x="279.8" y="123">22.4A</text>
<text x="267.3" y="126.2">22u</text>
<text x="199.8" y="173.8">LT3033EUDC#PBF</text>
<text x="183.9" y="174.1" transform="rotate(-90 183.9 174.1)">0R</text>
<text x="325.1" y="178.2">0R</text>
<text x="163.2" y="185.2">4u7</text>
<text x="169.5" y="185.2">4u7</text>
<text x="177.8" y="184.6">25k5</text>
<text x="283.8" y="184.6">3k9</text>
<text x="327.5" y="182">22.4A</text>
<text x="277.2" y="191.8" transform="rotate(-90 277.2 191.8)">DNP</text>
<text x="296.5" y="186.5">4u7</text>
<text x="302.9" y="186.5">4u7</text>
<text x="161.2" y="197.3">0R</text>
<text x="190.5" y="196">25k5</text>
<text x="245.1" y="197.9">1k</text>
<text x="271.7" y="192.2">0R</text>
<text x="164.4" y="198.5">DNP</text>
<text x="220.3" y="203">10n</text>
<text x="270.1" y="199.8">3k9</text>
<text x="232.4" y="206.8">25k5</text>
<text x="247.6" y="214.4">DMG1012T-7</text>
</g>
<g font-size="1.8" fill="#a90000">
<text x="274.7" y="71.8" transform="rotate(-90 274.7 71.8)">1</text>
<text x="194.3" y="81.1">25</text>
<text x="194.3" y="78.5">28</text>
<text x="219.7" y="81.1">12</text>
<text x="219.7" y="78.5">14</text>
<text x="219.7" y="83.6">18</text>
<text x="194.3" y="88.7">19</text>
<text x="219.7" y="86.1">17</text>
<text x="274.7" y="86.4" transform="rotate(-90 274.7 86.4)">1</text>
<text x="139" y="92.5">1</text>
<text x="139" y="95">2</text>
<text x="189.2" y="93.1">1</text>
<text x="219.7" y="93.8">11</text>
<text x="220.3" y="91.2">8</text>
<text x="139" y="97.6">3</text>
<text x="139" y="100.1">4</text>
<text x="194.9" y="97.6">3</text>
<text x="194.9" y="100.1">4</text>
<text x="220.3" y="101.4">1</text>
<text x="220.3" y="96.3">6</text>
<text x="274.7" y="101.7" transform="rotate(-90 274.7 101.7)">1</text>
<text x="137.7" y="102.7">SH1</text>
<text x="137.7" y="105.2">SH2</text>
<text x="189.2" y="103.3">1</text>
<text x="219.7" y="106.5">30</text>
<text x="219.7" y="103.9">31</text>
<text x="194.3" y="109">26</text>
<text x="219.7" y="111.5">22</text>
<text x="194.3" y="114.1">10</text>
<text x="219.7" y="114.1">24</text>
<text x="274.7" y="116.9" transform="rotate(-90 274.7 116.9)">1</text>
<text x="198.7" y="178.2">1</text>
<text x="215.9" y="178.2">13</text>
<text x="319.2" y="176" transform="rotate(-90 319.2 176)">1</text>
<text x="187.3" y="185.8">1</text>
<text x="198.1" y="183.3">12</text>
<text x="198.7" y="185.8">8</text>
<text x="215.9" y="185.8">10</text>
<text x="198.7" y="190.9">7</text>
<text x="281.1" y="191.2" transform="rotate(-90 281.1 191.2)">3</text>
<text x="198.7" y="196">5</text>
<text x="215.9" y="193.5">11</text>
<text x="216.5" y="196">9</text>
<text x="277.4" y="193.5">2</text>
<text x="281.1" y="197.6" transform="rotate(-90 281.1 197.6)">1</text>
<text x="243.6" y="200.7" transform="rotate(-90 243.6 200.7)">1</text>
<text x="243.6" y="205.8" transform="rotate(-90 243.6 205.8)">2</text>
<text x="238.1" y="217">1</text>
</g>
<g font-size="1.8" fill="#0f0f0f">
<text x="259.1" y="74">VOUT1</text>
<text x="224.9" y="83.5">FB1</text>
<text x="259.1" y="88.6">VOUT2</text>
<text x="146" y="94.9">3.3V_QWIIC</text>
<text x="179.1" y="97.5">I2C.SDA</text>
<text x="179.1" y="100">I2C.SCL</text>
<text x="224.9" y="96.2">FB2</text>
<text x="224.9" y="103.8">FB3</text>
<text x="259.1" y="103.8">VOUT3</text>
<text x="224.9" y="114">FB4</text>
<text x="259.1" y="119.1">VOUT4</text>
<text x="183.8" y="153.1" transform="rotate(-90 183.8 153.1)">DCDC_PWRGD</text>
<text x="239.4" y="178.1">VOUT</text>
</g>
<g font-size="1.8" fill="#725600">
<text x="161.1" y="90">PWR_EN</text>
<text x="149.7" y="198.5">PWR_EN</text>
<text x="249.1" y="228.4">PWRGD</text>
</g>
<text font-size="1.8" fill="#000084" x="156.1" y="105.2">I2C{SDA,SCL}</text>
</svg>
